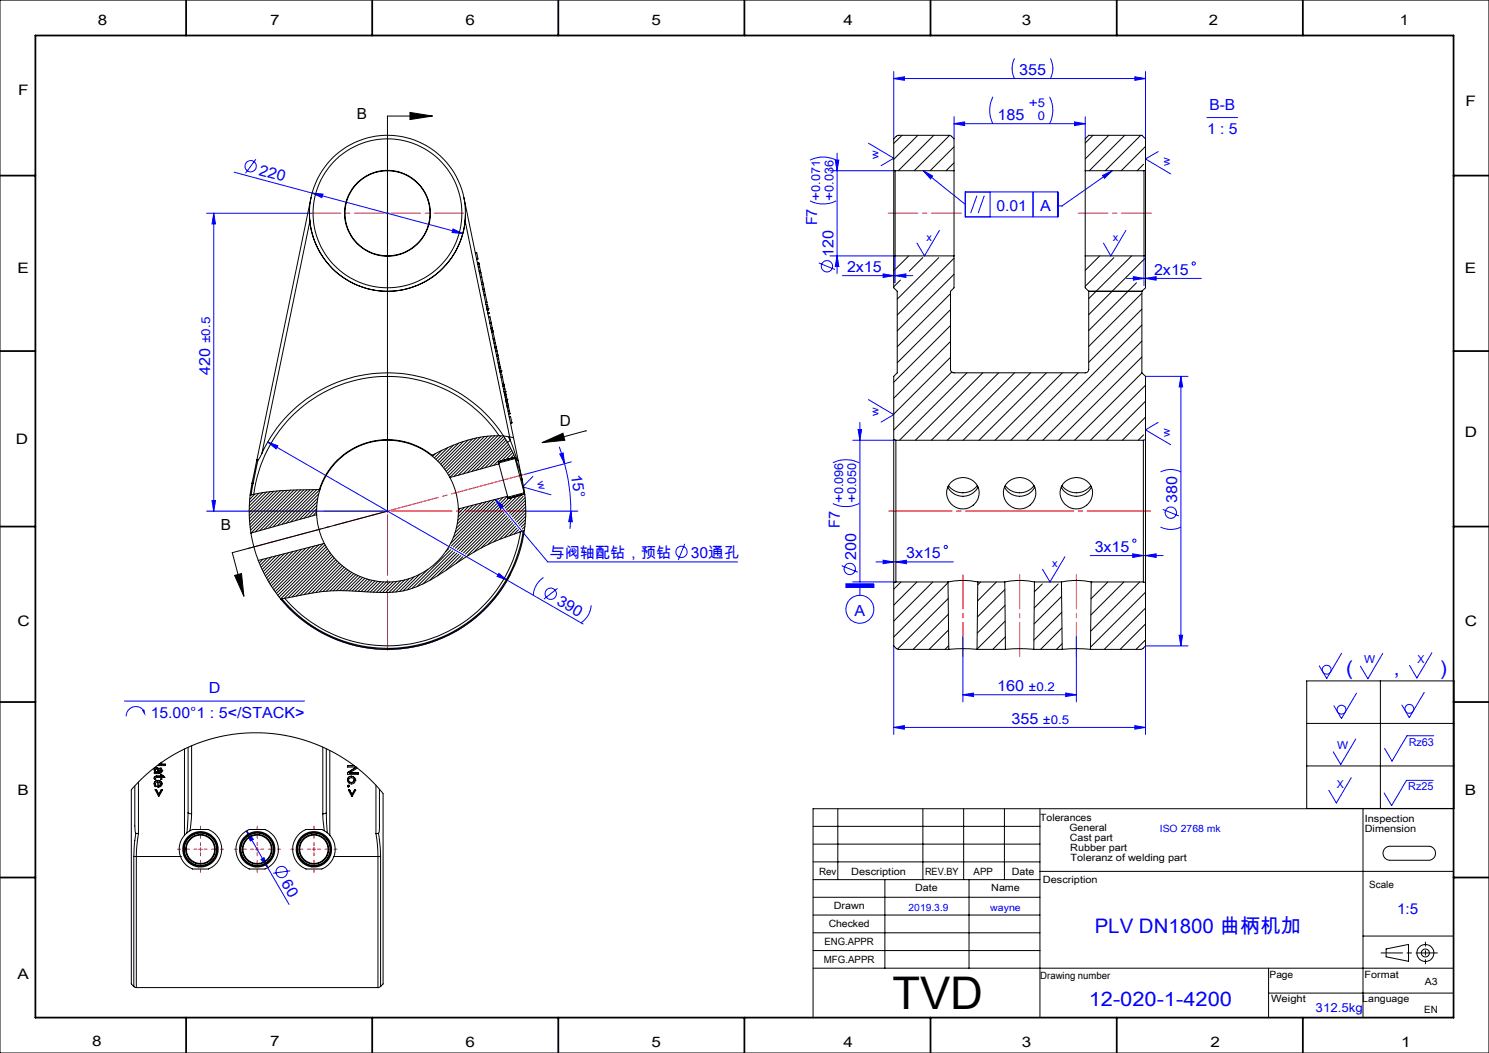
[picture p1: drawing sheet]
<svg xmlns="http://www.w3.org/2000/svg" width="420mm" height="297mm" viewBox="0 0 420 297" stroke-linecap="round" stroke-linejoin="round" font-family="sans-serif">
<g fill="none" stroke="#00f" stroke-width=".28">
<path d="M72.2 44.9l-2.9 4M275.6 55.2l-1.8 4.9M277.6 55.2l-1.7 4.9M231 74.2l4.5 1.8M193.1 153.4l-1.8 4.5M237.4 159.6l4.6 1.8M328 143.7l4.5 1.8M157.3 165.9l-3.9 3.1M40.7 200.7a2.74 2.74 0 0 0-3.1-1.3 2.74 2.74 0 0 0-2 2.6M81.9 245.6l-4.9 .7"/>
<circle cx="70.7" cy="46.9" r="1.59"/>
<circle cx="233.2" cy="75.1" r="1.59"/>
<circle cx="336.7" cy="74.3" r=".46"/>
<circle cx="192.2" cy="155.7" r="1.59"/>
<circle cx="266.8" cy="154.3" r=".46"/>
<circle cx="320" cy="152.5" r=".46"/>
<circle cx="330.3" cy="144.6" r="1.59"/>
<circle cx="155.4" cy="167.5" r="1.59"/>
<circle cx="239.7" cy="160.5" r="1.59"/>
<circle cx="79.4" cy="246" r="1.58"/>
</g>
<path d="M40 200.2h.7l.4 1.8z" fill="#00f"/>
<g fill="none" stroke="#00f" stroke-width=".28">
<path d="M286.2 16.5a6.4 6.4 0 0 0 0 5.7M296.3 16.5a6.4 6.4 0 0 1 0 5.7M252.1 22.2l3-.5v.9zM252.1 20.2v19M252.1 22.2h71M269.1 32.9v6.3M269.1 34.9h37M269.1 34.9l3-.5v1zM280.1 27.3a8.6 8.6 0 0 0 0 7.6M296.1 27.3a8.3 8.3 0 0 1 0 7.6M303.1 34.4l3 .5-3 .5zM306.1 32.9v6.3"/>
<path d="M320.1 21.7l3 .5-3 .4zM323.1 20.2v19M340.4 33.2h8.7M66 48.6l22.1 5.9M88.1 54.5l3 .2-.3 1zM88.1 54.5l42.4 11.4M228.5 56.7a8.2 8.2 0 0 0 7.4 0M228.5 45.2a8.2 8.2 0 0 1 7.4 0M234.1 48.2h18.4M235.6 45.2h1l-.5 3zM236.1 43.2v33.9M245 40.4l7.1 4.2-3.6 2.1"/>
<path d="M260.4 48.2l11.9 9.4M260.4 48.2l2.7 1.4-.6 .8zM272.3 54.1h26.1v7.1h-26.1zM279.3 54.1v7.1M291.4 54.1v7.1M311 49.5l2.7-1.3-2.2 2.1zM313.7 48.2l-14.2 9.9h-1.3M326.7 42.8l-3.6 2 7.1 4.3M58.3 60.1h29.5M60.3 60.1l.5 3.1h-1zM60.3 60.1v84.1M127.8 64.6l2.7 1.3-3-.3z"/>
<path d="M234.1 72.2h18.4v7.6M236.1 72.2l.5 3h-1zM237.6 77.7h19.9M249.1 77.3l3 .4-3 .5zM252.1 72.3v7.5M252.5 77.7l3-.4v.9zM265 65l-4.2 7.2-2.1-3.6M317.6 65l-4.3 7.2-2-3.6M317.7 78.5h21.1M319.7 78l3 .5-3 .5zM322.7 72.2v8.3M323.1 78.5l3-.5v1z"/>
<path d="M242.5 119.2v44.9M245 112.7l7.1 4.2-3.6 2.2M323.1 106.1h12M326.7 119.1l-3.6 2.1 7.1 4.2M333.1 106.1v76.1M333.1 106.1l.5 3h-1zM75.5 124.7l89 51.3M75.5 124.7l2.9 1-.5 .9zM150.3 134.4l-2.9 2.9 8 2.3M157.7 126l1.5 4.8M157.9 128.1l1-.3 .3 3zM159.2 130.8l1 4 .6 4.2 .2 5.2"/>
<path d="M161.2 130.3l-13.2 3.5M234.9 130.5a8.5 8.5 0 0 1 7.4 0M240.5 124.2h12.2M242 121.2h1l-.5 3zM327.3 133.1a6.5 6.5 0 0 1 5.8 0M58.3 144.2h51M59.8 141.2h1l-.5 3zM139.7 140.9l2.3 1.9-.7 .7zM139.7 140.9l14.8 17.6h53.5M148.5 144.2h14.5M161 144.2l.4 3-1-.1zM161 144.2l-.2 5"/>
<path d="M234.9 142a8.5 8.5 0 0 0 7.4 0M247.1 158.5h21.8M249.1 158l3 .5-3 .5zM252.7 158.5l3-.5v1zM300.4 157l-4.2 7.1-2.1-3.5M307.5 156.7h20.6M319.5 156.2l3 .5-3 .5zM323.1 156.7l3-.5v1zM327.3 148.7a6.5 6.5 0 0 0 5.8 0M140.7 161.7l2.4 2-2.9-1.1zM144 161.9a39 39 0 0 1-64.8 7.1M153.3 162.9a6.5 6.5 0 0 0-2.9 5"/>
<path d="M166.8 170.7a6.4 6.4 0 0 1-2.9 5M238.6 164.7h7.9v1h-7.9zM240.5 164.1h12.2M242.5 165.7v2.2M271.6 179.6v18.4M303.6 179.6v18.4M332.6 179.2h1l-.5 3zM35.1 197.7h50.8M252.1 182.2v24.9M271.6 196l3-.5v1zM271.6 196h32M300.6 195.5l3 .5-3 .5z"/>
<path d="M335.1 182.2h-12v24.9M378.4 184.3l-4.2 7.1-2.1-3.6M382.6 195.5l-4.2 7.2-2.1-3.6M390 184.3l-4.2 7.1-2.1-3.5M401.7 195.3l-4.2 7.1-2.1-3.5M403.9 184.1l-4.2 7.1-2.1-3.5M252.1 205.2l3-.5v1zM252.1 205.2h71M320.1 204.7l3 .5-3 .5zM381.1 219.4l-4.2 7.1-2.1-3.6M382.4 208.5l-4.2 7.1-2.1-3.5M404.4 207.5h-7.5l-4.3 7.2-2-3.6"/>
<path d="M69.5 234.3l2 2.4-.9 .5zM69.5 234.3l6 10.5M404.3 220.1h-7.6l-4.2 7.1-2.1-3.5M73.6 242.4l.9-.5 1 2.9zM75.5 244.8l6 10.3"/>
<circle cx="242.5" cy="171.9" r="3.9"/>
<circle cx="374.2" cy="188.9" r="1.26"/>
<circle cx="397.5" cy="199.9" r="1.26"/>
<circle cx="378.4" cy="200.2" r="1.25"/>
</g>
<g fill="none" stroke="#000" stroke-width=".28">
<path d="M0 0h420v297h-420zM115.6 31.7l6.4 1-6.4 1zM122 32.7h-12.7v111.5l-43.8 11.7 3.3 12.3M145.2 129l-4.6 1.2 .1 .4M148 139.3l-4.7 1.3-.1-.4M152.9 124.8l5.9-2.6 .5 2zM165.2 121.5l-12.3 3.3M165.2 121.5h.1M66.2 162.3l1.9-.5 .7 6.4zM368.6 192h41.5v36h-41.5zM389.4 192v36M368.6 204h41.5"/>
<path d="M368.6 216h41.5M229.3 233.1h64M229.3 238.1h64M236.3 228.1v20M260.3 228.1v20M271.8 228.1v20M283.3 228.1v20M293.3 228.1v58.9M384.5 228.1v58.9M390.8 239.1l1.1-.4h11a1.98 1.98 0 0 1 2 2 1.98 1.98 0 0 1-2 1.9h-10.8a1.98 1.98 0 0 1-1.9-1.3 1.98 1.98 0 0 1 .6-2.2zM410 228.1h-180.7v59M229.3 243.1h64"/>
<path d="M229.3 248.1h64M229.3 253.1h64M229.3 258.1h64M249.6 248.1v25M273.3 248.1v25M293.3 245.8h116.7M229.3 263.1h64M229.3 268.1h64M229.3 273.1h180.7M357.8 273.1v13.9M384.5 264h25.5M391 267.6l6.3-1.2v4.7l-6.3-1.2z"/>
<path d="M357.8 280.1h52.2"/>
<circle cx="402" cy="268.8" r="1.12"/>
<circle cx="402.1" cy="268.8" r="2.4"/>
</g>
<path d="M108.3 144.1h-38.2M109.3 143.1v-38.2M109.3 145.1v38.3M110.3 144.1h38.2" fill="none" stroke="#f00" stroke-width=".28" stroke-dasharray="30.5 1.3 1.3 1.3" stroke-dashoffset="13.3"/>
<path d="M109.3 59.1v-20.5M108.3 60.1h-20.5M109.3 61.1v20.5M110.3 60.1h20.5M250.5 60.1h20.6M304.1 60.1h20.6" fill="none" stroke="#f00" stroke-width=".28" stroke-dasharray="30.5 1.3 1.3 1.3" stroke-dashoffset="22.1"/>
<path d="M109.3 59.7v1M108.8 60.1h1M108.8 144.2h1M109.3 143.6v1.1M56.1 239.5h.9M56.6 239v1M72 239.5h1M72.5 239v1M88.1 239.5h.9M88.5 239v1" fill="none" stroke="#f00" stroke-width=".28"/>
<path d="M69.9 154.7l78.1-20.9" fill="none" stroke="#f00" stroke-width=".28" stroke-dasharray="30.5 1.3 1.3 1.3" stroke-dashoffset="9.1"/>
<path d="M55.6 239.5h-5.5M56.6 238.5v-5.5M57.6 239.5h5.5M71.6 239.5h-5.5M72.6 238.5v-5.5M73.6 239.5h5.5M87.6 239.5h-5.5M88.6 238.5v-5.5M89.6 239.5h5.5M56.6 240.5v5.5M72.6 240.5v5.5M88.6 240.5v5.5" fill="none" stroke="#f00" stroke-width=".28" stroke-dasharray="30.5 1.3 1.3 1.3" stroke-dashoffset="29.6"/>
<path d="M250.7 144.1h73.8" fill="none" stroke="#f00" stroke-width=".28" stroke-dasharray="30.5 1.3 1.3 1.3" stroke-dashoffset="12.6"/>
<path d="M271.6 162.1v23M287.6 162.1v23M303.6 185.1v-23" fill="none" stroke="#f00" stroke-width=".28" stroke-dasharray="30.5 1.3 1.3 1.3" stroke-dashoffset="20.9"/>
<path d="M389.6 268.8h15.9" fill="none" stroke="#000" stroke-width=".28" stroke-dasharray="30.5 1.3 1.3 1.3" stroke-dashoffset="24.4"/>
<path d="M402.1 265.7v6.1" fill="none" stroke="#000" stroke-width=".28" stroke-dasharray="30.5 1.3 1.3 1.3" stroke-dashoffset="29.3"/>
<g fill="none" stroke="#000" stroke-width=".5">
<path d="M10 10h400v277h-400zM52.5 0v10M105 0v10M157.5 0v10M210 0v10M262.5 0v10M315 0v10M367.5 0v10M0 49.5h10M410 49.5h10M0 99h10M410 99h10"/>
<path d="M0 148.5h10M410 148.5h10M0 198h10M410 198h10M0 247.5h10M410 247.5h10M52.5 287v10M105 287v10M157.5 287v10M210 287v10M262.5 287v10M315 287v10"/>
<path d="M367.5 287v10"/>
</g>
<path d="M139.7 140.9l2.3 1.9-.7 .7z" fill="#00f"/>
<g fill="#000">
<path d="M152.9 124.8l5.9-2.6 .5 2z"/>
<path d="M115.6 31.7l6.4 1-6.4 1zM66.2 162.3l1.9-.5 .7 6.4z"/>
</g>
<g fill="#00f">
<path d="M311 49.5l2.7-1.3-2.2 2.1z"/>
<path d="M260.4 48.2l2.7 1.4-.6 .8zM238.6 164.7h7.9v1h-7.9z"/>
<path d="M161 144.2l.4 3-1-.1zM157.9 128.1l1-.3 .3 3z"/>
<path d="M127.8 64.6l-.3 1 3 .3zM88.1 54.5l2.7 1.2 .3-1z"/>
<path d="M303.1 34.4l3 .5-3 .5zM269.1 34.9l3-.5v1z"/>
<path d="M252.1 205.2l3-.5v1zM320.1 204.7l3 .5-3 .5zM271.6 196l3-.5v1zM300.6 195.5l3 .5-3 .5zM252.1 22.2l3-.5v.9zM320.1 21.7l3 .5-3 .4zM249.1 77.3l3 .4-3 .5zM252.5 77.7l3-.4v.9zM319.7 78l3 .5-3 .5zM323.1 78.5l3-.5v1zM249.1 158l3 .5-3 .5zM252.7 158.5l3-.5v1zM319.5 156.2l3 .5-3 .5zM323.1 156.7l3-.5v1z"/>
<path d="M59.8 141.2h1l-.5 3zM60.3 60.1l.5 3.1h-1zM236.1 72.2l.5 3h-1zM235.6 45.2h1l-.5 3z"/>
<path d="M242 121.2h1l-.5 3zM333.1 106.1l.5 3h-1zM332.6 179.2h1l-.5 3z"/>
<path d="M69.5 234.3l1.1 2.9 .9-.5zM73.6 242.4l1.9 2.4-1-2.9z"/>
<path d="M75.5 124.7l2.4 1.9 .5-.9zM140.7 161.7l-.5 .9 2.9 1.1z"/>
</g>
<g fill="none" stroke="#000" stroke-width=".28">
<path d="M254.4 38.2l-2.3 2.3M258.9 38.2l-6.8 6.7M263.4 38.2l-10 10M267.9 38.2l-10 10M308.3 38.2l-2.2 2.2M312.8 38.2l-6.7 6.6M317.3 38.2l-10 10M321.8 38.2l-10.1 10M87.7 55.7l-15.2 74M130.8 55.7l15.4 74.5M252.1 48v-8.8l.8-.8 .4-.2h14.6l1.2 1v9M252.1 48v24.3"/>
<path d="M252.1 48l.4 .2M252.5 48.2v24M252.5 48.2h16.6M269.1 41.4l-6.7 6.8M269.1 45.9l-2.3 2.3M269.1 48.2v24M306.1 48.2v24M306.1 48.2h16.6M322.6 46.3l-1.9 1.9M322.7 48.2v24M323.1 48v24.3M323.1 48v-8.8l-1-1h-15l-1 1v9"/>
<path d="M323.1 48l-.4 .2M323.1 41.3l-6.8 6.9M87.3 60l.1 2.3M87.4 62.3a22 22 0 0 0 21.9 19.9 22 22 0 0 0 21.9-19.9M87.4 62.3l-13.5 65.6M131.2 62.3l12.8 61.9M131.3 60.6l-.1 1.7M134.1 71.4l.4-.1 .3 1.8h-.4M134.7 74.1l.3-.1 .1 .4M135.1 74.4v.1M135.1 74.4l-.4 .1M135.1 74.5h-.4"/>
<path d="M135.1 74.5l.2 .8M135.3 75.3h-.4M135.3 75.3l.2 1.1M135.5 76.4l-.4 .1M135.5 76.4l.1 .5M135.6 76.9l-.4 .1M135.6 76.9l.3 1.2h-.4M135.9 78.1l-.4 .1M135.9 78.1l.3 1.5M135.9 78.1h.1M136.2 79.6l-.4 .1M136.2 79.6l.1 .5"/>
<path d="M252.1 72.3v8.9l1 1v23l-1 .9v17.9M252.5 72.2l-.4 .1M252.5 72.2h16.6M254 79l-1.9 1.9M256.3 72.2l-4.2 4.2M260.3 72.7l-3.8 3.8M264.8 72.7l-11.7 11.7M269.1 72.8l-16 16.1M269.1 77.4l-16 15.9M269.1 72.2v9l-1 1v22a.96 .96 0 0 0 1 1h37a.96 .96 0 0 0 1-1v-22M306.1 72.2h16.6M306.1 72.2v9l1 1"/>
<path d="M310.2 72.2l-4.1 4.1M314.2 72.7l-8.1 8M317.7 78.1l-10.6 10.7M319.2 72.2l-12.1 12M320.6 79.8l-13.5 13.4M322.7 72.2l.4 .1M323.1 72.3v8.9l-1 1M323.1 72.7l-5.3 5.3M323.1 77.2l-.1 .1M136.3 80.1l-.4 .2M136.3 80.1l.3 1.5M136.6 81.6l.1 .6"/>
<path d="M136.6 81.6h-.4M136.7 82.1l.2 1.1M136.7 82.1l-.4 .1M136.9 83.2l.5 2.1M136.9 83.2l-.4 .1M137.1 85.9l.4-.1 .1 .7M137.4 85.3h-.5M137.4 85.3l-.5 .1M137.5 88.2l.4-.1 .1 .3-.4 .1M137.6 86.5l.1 .6M137.6 86.5h-.4M137.7 87.1h.1"/>
<path d="M137.7 87.1l.1 .4-.4 .1M137.7 87.1l-.4 .1M137.8 89.4h.4l.4 1.7-.4 .1M138.6 91.2l.3 1.3M138.6 93.4l.4-.1 .1 .3M138.9 92.5v.4M138.9 92.5l-.4 .1M138.9 92.9l-.4 .1M138.9 92.9l.1 .4-.4 .1M139.1 93.6l.4 1.8-.4 .1M139.1 93.6l-.4 .1M139.1 95.9l.5-.1 .1 1"/>
<path d="M139.1 95.8h.4M139.6 98.1h.4l.2 .9M139.7 96.8l.2 1h-.3M139.7 96.8h-.4M139.9 97.8l.1 .2M140.2 99l.2 1-.4 .1M140.2 99l-.4 .1M268.1 87.3l-15 15M268.1 82.8l-15 15M268.1 91.8l-16 16M268.1 96.3l-16 16M307.1 82.2h15"/>
<path d="M322.1 82.7l-15 15M322.1 87.2l-15 15M322.1 91.7l-32.5 32.5M322.1 96.2l-28 28M322.1 82.2v23l1 .9v17.9M140.1 100.4l.4-.1 .2 .9M140.4 100.1l-.3 .1M140.4 100.2l-.3 .2M140.6 102.9l.4-.1 .1 .7M140.7 101.2l.2 1.1h-.4M140.7 101.1v.1M140.7 101.2l-.4 .1"/>
<path d="M140.9 102.2v.3l-.4 .1M141.1 103.5l-.4 .1M141.1 103.5l.1 .3-.4 .1M141.1 105.6l.4-.1 .2 .8M141.2 103.9l.2 .7M141.2 103.9l-.4 .1M141.2 103.9h.1M141.4 104.6h.1M141.4 104.6v.4l-.4 .1M141.4 104.6l-.4 .1M141.7 106.4h-.4M141.7 106.4l.4 1.7"/>
<path d="M141.9 108.9h.3l.2 .8M142.1 108.1l-.4 .1M142.1 108.1l.1 .4M142.2 108.5l.1 .5M142.2 108.5l-.5 .1M142.4 109.7l.2 .7M142.4 109.7l-.4 .1M142.6 110.4h.1M142.6 110.4l-.4 .1M142.6 110.4v.4M142.6 110.8l-.4 .1M142.6 110.8l.1 .4"/>
<path d="M142.7 111.2l-.4 .2 .4-.1 .2 .7M142.7 111.2l-.4 .1M142.8 113.4h.4v.3M142.9 112l.1 .6M142.9 112l-.4 .1M143 112.6h.1M143 112.6l-.4 .1M143 112.6l.1 .4M143.1 115l.4-.1 .2 .9M143.1 113l-.4 .1M143.1 113v.2l-.4 .1M143.2 113.7l.2 .6"/>
<path d="M143.2 113.7l-.4 .1M143.4 114.3v.3l-.4 .1M143.4 114.3l-.5 .1M143.4 114.7l-.3 .2M143.6 117.6l.4-.1 .4 1.7M143.7 115.8l.1 .8-.4 .1M143.7 115.8l-.4 .2M143.8 116.6l-.3 .2M144.4 119.2l-.4 .1M144.4 119.2l-.4 .2M268.1 100.8l-16 16M268.5 104.9l-16.4 16.4"/>
<path d="M272.7 105.2l-19 19M277.2 105.2l-19 19M281.7 105.2l-19 19M286.2 105.2l-19 19M290.7 105.2l-19 19M295.2 105.2l-19 19M299.6 105.2l-18.9 19M304.2 105.2l-19 19M322.1 100.7l-23.5 23.5M322.1 105.2l-19 19M323.1 108.7l-15.5 15.5M323.1 113.2l-11 11"/>
<path d="M323.1 117.6l-6.5 6.6M70.6 139.7a38.8 38.8 0 0 0 .2 10.7M70.9 139.6l-.3 .1M71.1 136.3h.3M71.1 136.3l-.5 3.4M71.4 136.3l-.5 3.3M71.6 139.4l-.7 .2M71.9 139.3l-1.5 1.5M72.5 129.7h.3M72.5 129.7l-1.4 6.6M72.8 129.7l-1.4 6.6M73.1 139.1l-2.7 2.7"/>
<path d="M73.9 127.9l-1.1 1.8M74.1 138.9l-3.8 3.8M75.2 138.8l-4.9 4.8M76.2 138.7l-5.9 5.8M77.2 138.6l-6.9 6.8M78.2 138.5l-7.9 7.8M79.1 138.4l-8.7 8.7M80.1 138.4l-9.6 9.6M81 138.3l-10.4 10.5M82 138.3l-11.3 11.3M82.9 138.2l-12.1 12.2M83.8 138.2l-11.8 11.8"/>
<path d="M84.8 138.2l-11.5 11.4M85.7 138.1l-11.2 11.2M86.6 138.1l-10.8 10.8M87.5 138.1l-10.5 10.5M88.4 138.1l-10.2 10.2M89.3 138.1l-9.8 9.8M89.9 139.3l-7.9 7.9M90.1 138.1l-11.1 .3-7.4 1M90.1 138.1h.1M90.2 138.1a20.3 20.3 0 0 0-.9 7.1M90.2 138.1l-9.4 9.5M121.7 128.5a20 20 0 0 0-31.5 9.6"/>
<path d="M121.7 128.5a20.5 20.5 0 0 1 5.2 6.2M121.9 128.4a20.2 20.2 0 0 0-31.8 9.7M121.9 128.4l-.2 .1M122.9 127.9l-.9 .8M124.7 127l-2.2 2.1M126.4 126.2l-3.4 3.4M126.9 134.7a20.5 20.5 0 0 1 2.4 8.8M127.9 125.6l-4.5 4.4M129.4 125l-5.5 5.5M130.7 124.5l-6.4 6.4M132 124.1l-7.3 7.3M133.3 123.8l-8.2 8.1"/>
<path d="M134.4 123.5l-8.9 8.9M135.5 123.3l-9.6 9.7M136.6 123.2l-10.4 10.3M137.6 123l-11 11.1M138.6 122.9l-11.7 11.8M139.6 122.9l-11.5 11.5M140.4 122.9l-11.1 11.1M140.7 130.7l-.2 .2M140.7 130.8l2.5 9.2M140.7 130.8l-13.8 3.9M140.8 122.9a38.1 38.1 0 0 0-18.9 5.5M140.8 122.9l1.2 .1"/>
<path d="M140.8 122.9a38 38 0 0 0-40.3-15.7 38 38 0 0 0-28.9 32.2M141.3 122.9l-10.7 10.8M142 123l2.9 .5M142 123a39 39 0 0 0-68.1 4.9M142 123l1.3 2.1 1.8 3.7M142.1 123l-10.3 10.3M142.4 123.6l-9.4 9.4M142.8 124.1l-8.5 8.5M143.1 124.7l-7.6 7.6M143.2 140l-13.9 3.5M143.3 123.2l.7 1M143.4 125.3l-6.6 6.6"/>
<path d="M143.8 125.9l-5.8 5.7M144 124.2l-.9 .5M144 124.2l1.8 5.4M144 126.5l-4.7 4.8M144.4 127.1l-3.5 3.4M144.6 127.7l-2.5 2.5M144.9 128.3l-1.5 1.6M145.1 128.8l1.6 4.3 1.3 6.5M145.1 128.8l.2 .5M145.2 128.9l-.6 .6M145.2 139.7l-3.2 3.2M145.3 129.3l2.6 9.7"/>
<path d="M145.3 129.1l.5 .5M145.3 129.3l-4.6 1.3v.2M145.8 129.6l.4 .6M146.2 130.2l1.2 5.8M146.4 139.4l-3.9 3.9M146.8 139.9l-4 3.9M147.9 139l-4.7 1.2v-.2M147.9 139l.1 .6M148 139.6a37.9 37.9 0 0 1-.1 10M252.1 124v40.3M252.1 124l.6 .2M252.7 124.2v39.9"/>
<path d="M252.7 124.2h69.8M267.3 137.4a4.8 4.8 0 0 0 8.6 0M267.5 137a5.1 5.1 0 0 0 8.2 0M268.2 136.1a4.5 4.5 0 0 1 6.1-.6 4.5 4.5 0 0 1 1.1 6 4.5 4.5 0 0 1-6.5 1.1 4.5 4.5 0 0 1-.7-6.5zM283.3 137.4a4.8 4.8 0 0 0 8.6 0M283.5 137a5.1 5.1 0 0 0 8.2 0M284.2 136.1a4.6 4.6 0 0 1 5.5-1 4.6 4.6 0 0 1 2.3 5.1 4.5 4.5 0 0 1-6.5 2.9 4.5 4.5 0 0 1-1.3-7zM299.3 137.4a4.8 4.8 0 0 0 8.6 0M299.5 137a5.1 5.1 0 0 0 8.2 0M300.2 136.1a4.5 4.5 0 0 1 6.1-.6 4.5 4.5 0 0 1 1.1 6 4.5 4.5 0 0 1-6.5 1.1 4.5 4.5 0 0 1-.7-6.5zM322.5 124.2v39.9M322.6 122.7l-1.5 1.5"/>
<path d="M323.1 124v40.3M323.1 124l-.6 .2M70.8 150.4l.6 3.2 1.4 4.5M72.8 158.1a41.6 41.6 0 0 0 6.4 10.9M74.2 157.7l-1.1 1.1M75.4 157.4l-2 2M76.6 157.1l-2.9 2.9M77.8 156.8l-3.9 3.9M79 156.5l-4.8 4.8M80.2 156.2l-5.7 5.7M81.4 155.9l-6.5 6.6M82.7 155.5l-7.5 7.5"/>
<path d="M83.9 155.3l-8.4 8.3M85.1 154.9l-9.3 9.3M86.3 154.6l-10.1 10.1M87.5 154.3l-11 11M88.7 154l-11.8 11.8M89.3 144.4l-1.1 1.1M89.3 143.5l-2.3 2.3M89.3 145.2a20.8 20.8 0 0 0 2.2 8.1M89.3 145.2l-18.5 5.2M89.4 142.6l-3.7 3.6M89.5 141.5l-5 5M89.6 140.5l-6.3 6.4"/>
<path d="M89.9 153.7l-12.7 12.7M91.1 153.4l-13.5 13.5M91.5 153.3l-18.7 4.8M91.7 153.7l-13.7 13.7M92 154.2l-13.6 13.7M92.4 154.8l-13.7 13.6M92.7 155.4l-13.5 13.5M93.1 155.9l-12.9 12.9M93.5 156.4l-12.3 12.2M93.9 156.9l-11.5 11.5M94.3 157.4l-10.8 10.8M94.7 157.9l-10.1 10"/>
<path d="M95.1 158.3l-9.3 9.4M95.6 158.7l-8.7 8.8M96.1 159.2l-8.1 8.1M96.6 159.6l-7.5 7.5M97 160l-6.9 6.9M126.6 154.7l-.9 .9M127.1 155l-10.9 11M127.7 155.4l-10.1 10M128.3 155.7l-9.1 9M128.9 156l-7.8 7.8M129.3 143.5a20 20 0 0 1-15 20 20 20 0 0 1-22.8-10.2M129.4 156.3l-6 6.1"/>
<path d="M129.8 143.4l-.5 .5M130 156.7l-4.1 4.1M130.6 157l-1.9 1.9M131 143.1l-1.7 1.7M132.2 142.8l-3 3M133.4 142.5l-4.3 4.3M134.6 142.2l-5.7 5.6M135.9 141.8l-7.2 7.2M137.1 141.6l-8.8 8.6M138.3 141.2l-10.5 10.5M139.5 140.9l-12.4 12.4M139.7 141.6l-12.4 12.4"/>
<path d="M140.1 142.1l-12.2 12.2M140.5 142.6l-12.1 12.1M140.7 140.6l-.3 .3M140.9 143.1l-11.9 11.9M141.3 143.6l-11.7 11.7M141.7 144l-11.6 11.6M141.9 140.3l-1.1 1.1M142.1 144.5l-11.4 11.5M142.6 145l-11.3 11.3M143 145.5l-11.1 11.1M143.1 140l-1.9 1.9M143.4 146l-9.8 9.7"/>
<path d="M143.8 146.5l-8.1 8M143.9 140l-2.3 2.4M144.2 147l-6.6 6.6M144.6 147.5l-5.4 5.3M145 148l-4.2 4.2M145.4 148.4l-3.2 3.2M145.8 148.9l-2.1 2.2M146.3 149.4l-1.3 1.2M146.6 149.9l-.2 .2M146.9 150a67.5 67.5 0 0 0-21.4 11.1 31.5 31.5 0 0 1-13.8 5.9l-4.1 .1-4.3-.2a56.7 56.7 0 0 0-20.4 1.4l-2.6 .5M146.9 150a38 38 0 0 1-27.3 30.7 38 38 0 0 1-39.3-11.9M147.6 140l-4.3 4.3"/>
<path d="M147.6 149.7l-.7 .3M147.6 149.7a38.7 38.7 0 0 1-27.8 31.7 38.7 38.7 0 0 1-40.3-12.5M147.9 149.6l-.3 .1M147.9 149.6a39 39 0 0 1-28 32.1 39 39 0 0 1-40.7-12.7M148.1 148.5l-.7 .7M148.1 140.4l-4.4 4.4M148.2 141.2l-4.1 4.1M148.2 147.5l-1.2 1.2M148.2 142l-3.7 3.8M148.2 146.5l-1.7 1.7M148.3 142.9l-3.4 3.4M148.3 145.6l-2.1 2.1"/>
<path d="M148.3 143.8l-3 3M148.3 144.7l-2.6 2.5M79.5 168.9l-.3 .1M80.3 168.8l-.8 .1M97.6 160.4l-6.5 6.4M98.1 160.7l-6 6M98.6 161.1l-5.5 5.5M99.2 161.4l-5.2 5.2M99.8 161.7l-4.9 4.9M100.4 162.1l-4.6 4.5M101 162.3l-4.3 4.3M101.6 162.6l-4 4"/>
<path d="M102.2 162.9l-3.7 3.7M102.9 163.1l-3.6 3.6M103.6 163.3l-3.4 3.4M104.3 163.5l-3.3 3.3M105 163.7l-3.1 3.1M105.8 163.9l-3.1 3M106.5 164l-2.9 2.9M107.4 164.1l-3 2.9M108.2 164.1l-2.9 2.9M109 164.1l-2.8 3M110 164.1l-3 3M110.9 164.1l-3 3"/>
<path d="M111.9 164l-3.1 3.1M113 163.8l-3.3 3.3M114.1 163.6l-3.4 3.4M115.4 163.2l-3.8 3.8M116.8 162.7l-4.1 4.1M118.5 161.9l-4.8 4.7M120.7 160.6l-5.8 5.8M252.1 164.3v17.9l1.2 1h14.3M252.7 164.1h14.7M252.7 164.1l-.6 .2M254.1 164.1l-2 2.1M258.6 164.1l-6.5 6.6"/>
<path d="M263.1 164.1l-11 11.1M267.4 164.1a21 21 0 0 1 8.4 0M267.4 164.4l-15.3 15.3M267.4 164.1l.2 19.1M267.5 168.8l-14.3 14.3M267.5 173.2l-9.9 10M267.5 177.7l-5.4 5.5M275.8 164.1h7.6M275.8 164.1l-.2 19.1M276.6 164.1l-.8 .9M281.1 164.1l-5.4 5.4M283.4 164.1a20.8 20.8 0 0 1 8.4 0"/>
<path d="M283.4 164.1l.2 19.1M283.4 166.3l-7.7 7.7M283.5 170.7l-7.8 7.9M283.5 175.2l-7.9 7.9M283.6 179.6l-3.6 3.6M291.8 164.1h7.6M291.8 164.1l-.2 19.1M294 164.7l-2.3 2.2M298.5 164.7l-6.8 6.8M299.4 164.1a21 21 0 0 1 8.4 0M299.4 164.1l.2 19.1M299.4 168.2l-7.7 7.8"/>
<path d="M299.5 172.7l-7.9 7.8M299.5 177.1l-6 6.1M307.8 164.1h14.7M307.8 164.1l-.2 19.1M308 164.1l-.2 .3M312.5 164.1l-4.8 4.8M317 164.1l-9.3 9.4M321.5 164.1l-13.8 13.9M322.5 164.1l.6 .2M323.1 164.3v17.9l-1.2 1h-14.3M323.1 167l-15.5 15.5M323.1 171.5l-11.6 11.7"/>
<path d="M323.1 176l-7.2 7.2M267.6 182.1l-1 1.1M267.6 183.2h.1a37.1 37.1 0 0 1 7.9 0M275.6 183.2h8M283.6 183.2h.1a37.1 37.1 0 0 1 7.9 0M291.6 183.2h8M299.6 181.6l-1.6 1.6M299.6 183.2a37.1 37.1 0 0 1 8 0M323.1 180.5l-2.7 2.7M43.5 217.2l.4 .6M43.5 219.5l.1 .3h.3M43.5 219.5h.1"/>
<path d="M43.9 219.6v.2M43.9 217.8h.1M44 216.9l.4 .1 .2 .8-.7-.3zM44.1 216.5a.66 .66 0 0 1 .7 .7M44.1 216.5l-.4 .1-.2 .6M44.1 216.5h.1M44.1 218.9a.55 .55 0 0 0-.6 .6M44.1 218.9l-.4 .1-.2 .5M44.1 218.9h1.2M44.1 218.9h1.2v-.4h.3v.4h.6M44.1 218.9h.1M44.4 217.8h.1"/>
<path d="M44.8 217.2l.1 .6M44.8 217.2h.1M44.9 217.8h.1M45.1 216.7l.2 .9-.4 .2M45.1 216.7h.4M45.1 216.7h.1M45.3 215.2l-.4 .3M45.3 215.2l-.5 .3M45.3 218.6h.3M45.4 215.5h1.3v.4h-2.4M45.4 215.5v.1M45.5 216.7l.2 .7"/>
<path d="M45.5 216.7h.1M45.6 218.9h.6M45.7 214.9l-.3 .6M45.7 217.4a.68 .68 0 0 1-.8 .8h-1.4v-.4h.4M45.7 217.4h.1M46.2 218.9l.1 .4M46.2 218.9h.1M46.3 219.3h-.7v.5h-.3v-.5h-1.1l-.3 .3M46.3 219.3h.1M52 211.2v24.4M53.1 210.8v18.5M54 210.4v19.1"/>
<path d="M91.1 210.7v18.8M92 211.2v18.1M93 211.7v23.9M98 220h.1M98 216h1.9M98.6 218h.1M99 218h-.4M99 218h2M99 218h.1M99.1 218.9a1.07 1.07 0 0 0-1.1 1.1M99.1 218.9a1.02 1.02 0 0 1 1.1 1.2M99.1 219a1.02 1.02 0 0 1 1.1 1.1"/>
<path d="M99.1 218.9v.1M99.9 215.9h-1.9v.5h2.4M100.4 216.5l.1-.1zM100.4 216.5h.1M100.4 216.5l-2.4 1.4v.5h3v-.4h-2M100.4 216.5l-2.4 1.4M100.8 216.6l-2.2 1.4M38 221.6v11.4l.3 2.1M38.3 235.1h.8M38.3 235.1l-.4 3.2-.2 3.2M39.1 235.1l-.6 6.5M39.1 220.6v14.5"/>
<path d="M43.5 221.1l.2 .8h.4M43.8 222.7h.3M43.8 222.8l.9 1.7h.2l1-1.7M43.8 222.7v.1M44.1 221.8v.1M44.1 222.7l.7 1.4M44.1 222.7v.1M44.6 220.1a1.02 1.02 0 0 1 1.1 1M44.6 220.1a.99 .99 0 0 0-1.1 1M44.6 220.1a.96 .96 0 0 0-1.1 1M44.6 220.1a.97 .97 0 0 1 1.1 1M44.6 220.1h.1"/>
<path d="M44.8 224.1h.1M44.8 224h.1M44.8 224v.1M44.8 220.5l.6 .6-.1 .4-.5 .1zM45.4 221.1l-.1 .3-.5 .2M45.5 222.7h.4M45.5 222.7l-.7 1.4M45.5 222.7v.1M45.7 221.1a.95 .95 0 0 1-1.2 .9v-1.5a.74 .74 0 0 0-.7 .5 .74 .74 0 0 0 .3 .8M45.9 222.7v.1M52 235.6a6 6 0 0 0-1.1 6M52.7 234.9l-.7 .7"/>
<path d="M53.1 229.3l-.4 5.6M53.1 229.3l.9 .2M53.6 234.3l.7-.3h4.5a6 6 0 0 1 3.7 5.5 6 6 0 0 1-3.7 5.6h-4.5a5.8 5.8 0 0 1-3.4-3.5M53.6 234.3l-.9 .6M54 229.5l-.4 4.8M91.1 229.5l.4 4.8M91.5 234.3l-.7-.3h-4.5a6 6 0 0 0-3.8 5.5 6 6 0 0 0 3.8 5.6h4.5a6 6 0 0 0 3.4-3.5M91.5 234.3l.8 .6M92 229.3l.3 5.6M92 229.3l-.9 .2M92.3 234.9l.7 .7M93 235.6a5.9 5.9 0 0 1 1.2 6"/>
<path d="M98 220a1.09 1.09 0 0 0 1.1 1.1 1.09 1.09 0 0 0 1.1-1M98 221.8a.25 .25 0 0 0 .2 .2 .25 .25 0 0 0 .3-.2M98.2 221.5l-.2 .3M98.2 221.5l.3 .3M98.2 221.5h.1M98.3 222.8h.3M98.3 222.8l.9 1.8 1.1-1.8M98.3 222.8h.1M98.3 220a.66 .66 0 0 0 .8 .7M98.6 222.8l.7 1.4M98.6 222.8h.1M99.1 220.7h.1"/>
<path d="M99.3 224.1h.1M99.3 224.2h.1M99.3 224.1v.1M99.9 220a.67 .67 0 0 1-.8 .7M100 222.8h.3M100 222.8l-.7 1.4M100 222.8h.1M100.2 220.1h.1M100.3 222.8h.1M106 235.1l.5 3.2 .1 3.3M106 221.5v13.6M106.8 235.1h-.8"/>
<path d="M106.8 235.1l.6 6.4M107 222.6v11.1l-.2 1.4M37.7 241.5l.8 .1M37.7 241.6h.8M37.7 241.6v36.7M37.7 241.5v.1M38.5 241.6h.1M38.5 241.6v36.9M38.5 241.6h12.4M50.9 241.6h.1M94.2 241.6h.1M94.2 241.6h12.4"/>
<path d="M106.6 241.6h.8M106.6 241.6h.1M106.6 241.6v36.9M107.4 241.5l-.8 .1M107.4 241.6v36.7M107.4 241.5v.1M37.7 278.3l-.7-.8v-54.7l3.1-3.3 3.8-3.2 3.8-2.7 4.3-2.4 4.8-1.9 4.1-1.3 5-.9 4.5-.4 4.8 .1 5 .6 4.9 1.1 5.6 2 5.2 2.8 4 2.6 4.3 3.7 3.9 4.2v53.7l-.7 .8M37.7 278.3l.8 .2M38.5 278.5h68.1M107.4 278.3l-.8 .2"/>
<circle cx="109.3" cy="60.2" r="22"/>
<circle cx="109.3" cy="60.2" r="12"/>
<circle cx="109.3" cy="60.2" r="12.1"/>
<circle cx="109.3" cy="60.2" r="21"/>
<circle cx="99.1" cy="220" r=".73"/>
<circle cx="56.5" cy="239.5" r="4"/>
<circle cx="56.5" cy="239.6" r="4.2"/>
<circle cx="56.5" cy="239.5" r="4.6"/>
<circle cx="56.5" cy="239.5" r="5"/>
<circle cx="56.5" cy="239.5" r="4.7"/>
<circle cx="72.5" cy="239.5" r="6"/>
<circle cx="72.5" cy="239.5" r="4"/>
<circle cx="72.5" cy="239.5" r="4.6"/>
<circle cx="72.5" cy="239.5" r="5"/>
<circle cx="72.5" cy="239.5" r="4.7"/>
<circle cx="72.5" cy="239.6" r="4.2"/>
<circle cx="88.5" cy="239.6" r="4.2"/>
<circle cx="88.5" cy="239.5" r="4.6"/>
<circle cx="88.5" cy="239.5" r="5"/>
<circle cx="88.5" cy="239.5" r="4.7"/>
<circle cx="88.6" cy="239.5" r="4"/>
</g>
<text font-size="12.7" x="251.7" y="284.5">TVD</text>
<g font-size="5.6" fill="#00f">
<text x="379.7" y="190.3">(</text>
<text x="393.2" y="190.3">,</text>
<text x="406.3" y="190.3">)</text>
<text x="308.8" y="263.1">PLV DN1800 曲柄机加</text>
<text x="307.1" y="283.7">12-020-1-4200</text>
</g>
<g font-size="4.3" fill="#00f">
<text x="287.4" y="21.1">355</text>
<text x="281.4" y="33.9">185</text>
<text x="341.1" y="31">B-B</text>
<text x="340.5" y="37.9">1 : 5</text>
<text x="72.8" y="49.3" transform="rotate(15 72.8 49.3)">220</text>
<text x="281" y="59.5">0.01</text>
<text x="293.4" y="59.5">A</text>
<text x="230.5" y="63.6" transform="rotate(-90 230.5 63.6)">F7</text>
<text x="235.1" y="72.5" transform="rotate(-90 235.1 72.5)">120</text>
<text x="238.9" y="76.7">2x15</text>
<text x="325.5" y="77.4">2x15</text>
<text x="59.3" y="105.7" transform="rotate(-90 59.3 105.7)">420</text>
<text x="161.1" y="133.8" transform="rotate(82 161.1 133.8)">15°</text>
<text x="332.1" y="141.9" transform="rotate(-90 332.1 141.9)">380</text>
<text x="236.9" y="149" transform="rotate(-90 236.9 149)">F7</text>
<text x="308.8" y="155.6">3x15</text>
<text x="155" y="157.5">与阀轴配钻，预钻</text>
<text x="194.9" y="157.5">30通孔</text>
<text x="241.5" y="157.8" transform="rotate(-90 241.5 157.8)">200</text>
<text x="255.6" y="157.4">3x15</text>
<text x="156.7" y="170.3" transform="rotate(30 156.7 170.3)">390</text>
<text x="241" y="173.6">A</text>
<text x="58.9" y="195.6">D</text>
<text x="281.3" y="194.9">160</text>
<text x="42.5" y="202.5">15.00°1 : 5&lt;/STACK&gt;</text>
<text x="285.3" y="204.1">355</text>
<text x="79.2" y="249.1" transform="rotate(60 79.2 249.1)">60</text>
</g>
<g font-size="4.3">
<text x="100.6" y="33.5">B</text>
<text x="157.9" y="120.1">D</text>
<text x="62.3" y="149.6">B</text>
</g>
<text font-size="4.2" fill="#00f" x="394.1" y="257.8">1:5</text>
<g font-size="4.1">
<text x="27.6" y="7">8</text>
<text x="76.2" y="7">7</text>
<text x="131.3" y="7">6</text>
<text x="183.8" y="7">5</text>
<text x="237.9" y="7">4</text>
<text x="288.3" y="7">3</text>
<text x="340.9" y="7">2</text>
<text x="394.8" y="7">1</text>
<text x="5.1" y="26.7">F</text>
<text x="413.4" y="30">F</text>
<text x="4.9" y="77">E</text>
<text x="413.2" y="77">E</text>
<text x="4.4" y="125.3">D</text>
<text x="413.2" y="123.3">D</text>
<text x="4.9" y="176.5">C</text>
<text x="413.2" y="176.5">C</text>
<text x="4.9" y="224.3">B</text>
<text x="413.2" y="224.3">B</text>
<text x="4.9" y="276.1">A</text>
<text x="26" y="295.1">8</text>
<text x="76.2" y="295.1">7</text>
<text x="131.3" y="295.3">6</text>
<text x="183.8" y="295.3">5</text>
<text x="237.9" y="295.3">4</text>
<text x="288.3" y="295.3">3</text>
<text x="341.5" y="295.3">2</text>
<text x="395.2" y="295.3">1</text>
</g>
<text font-size="3.5" fill="#00f" x="371.1" y="285.3">312.5kg</text>
<g font-size="3.4" fill="#00f">
<text x="290.2" y="30.2">+5</text>
<text x="292.8" y="33.9">0</text>
<text x="231.4" y="56.6" transform="rotate(-90 231.4 56.6)">+0.071</text>
<text x="235.1" y="56.6" transform="rotate(-90 235.1 56.6)">+0.036</text>
<text x="59.3" y="96.9" transform="rotate(-90 59.3 96.9)">±0.5</text>
<text x="237.8" y="142" transform="rotate(-90 237.8 142)">+0.096</text>
<text x="241.5" y="142" transform="rotate(-90 241.5 142)">+0.050</text>
<text x="290.1" y="194.9">±0.2</text>
<text x="294.2" y="204.1">±0.5</text>
</g>
<g font-size="3.1" fill="#00f">
<text x="247.8" y="44.9" transform="rotate(-90 247.8 44.9)">w</text>
<text x="330" y="46.9" transform="rotate(-90 330 46.9)">w</text>
<text x="261.4" y="67.8">x</text>
<text x="313.9" y="67.8">x</text>
<text x="247.8" y="117.2" transform="rotate(-90 247.8 117.2)">w</text>
<text x="330" y="123.3" transform="rotate(-90 330 123.3)">w</text>
<text x="151.5" y="135.9" transform="rotate(75 151.5 135.9)">w</text>
<text x="296.8" y="159.8">x</text>
<text x="384.8" y="187.1">W</text>
<text x="399.9" y="186.9">X</text>
<text x="377.2" y="211.3">W</text>
<text x="397.4" y="210.4">Rz63</text>
<text x="377.1" y="222.2">X</text>
<text x="397.2" y="222.9">Rz25</text>
</g>
<g font-size="2.8">
<text x="293.4" y="231.6">Tolerances</text>
<text x="385" y="231.9">Inspection</text>
<text x="301.7" y="234.4">General</text>
<text x="301.8" y="237.2">Cast part</text>
<text x="385" y="234.7">Dimension</text>
<text x="301.9" y="240">Rubber part</text>
<text x="302" y="242.9">Toleranz of welding part</text>
<text x="231" y="246.9">Rev</text>
<text x="240.1" y="246.9">Description</text>
<text x="258.1" y="251.3">Date</text>
<text x="260.9" y="246.9">REV.BY</text>
<text x="274.6" y="246.9">APP</text>
<text x="279.6" y="251.3">Name</text>
<text x="285.4" y="246.9">Date</text>
<text x="294.2" y="249.2">Description</text>
<text x="386.2" y="250.4">Scale</text>
<text x="235.2" y="256.3">Drawn</text>
<text x="233.7" y="261.4">Checked</text>
<text x="232.6" y="266.7">ENG.APPR</text>
<text x="232.4" y="271.6">MFG.APPR</text>
<text x="358.1" y="275.8">Page</text>
<text x="384.9" y="275.8">Format</text>
<text x="293.4" y="276.3">Drawing number</text>
<text x="401.9" y="277.7">A3</text>
<text x="358.5" y="282.7">Weight</text>
<text x="384.3" y="282.7">Language</text>
<text x="401.7" y="285.7">EN</text>
</g>
<g font-size="2.8" fill="#00f">
<text x="327.1" y="234.8">ISO 2768 mk</text>
<text x="256.3" y="257">2019.3.9</text>
<text x="279.3" y="257">wayne</text>
</g>
</svg>
